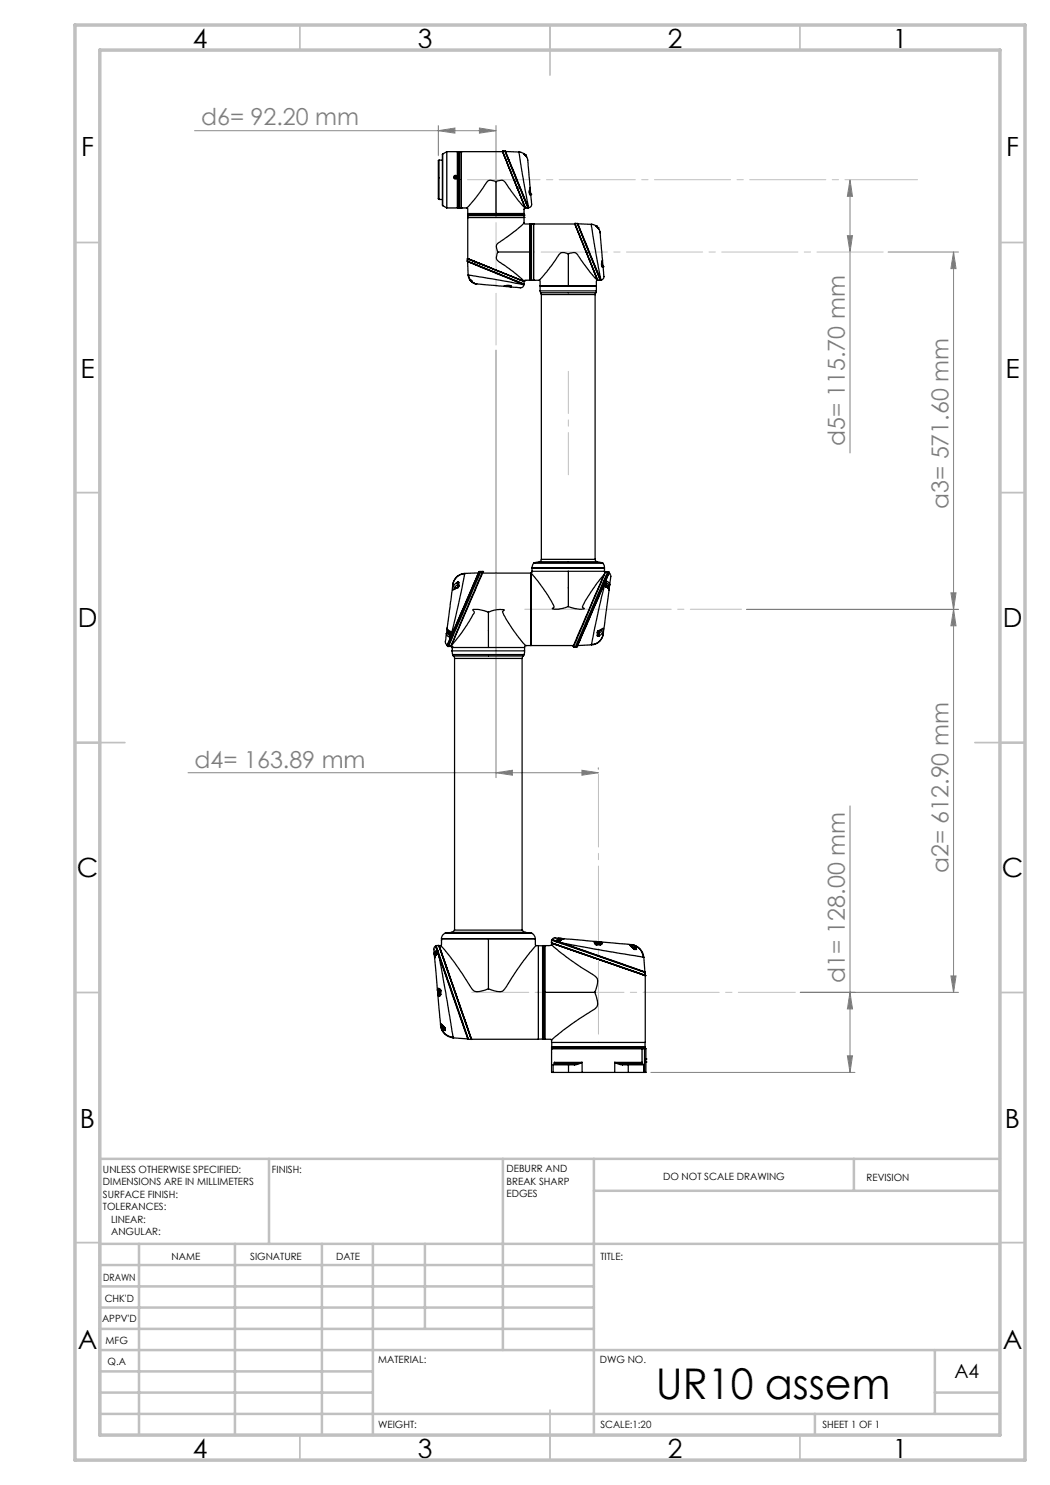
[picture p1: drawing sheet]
<svg xmlns="http://www.w3.org/2000/svg" width="210mm" height="297mm" viewBox="0 0 210 297" stroke-linecap="round" stroke-linejoin="round" font-family="sans-serif">
<g fill="none" stroke="#808080" stroke-width=".2">
<path d="M38.9 26.1h60.3M87.7 26.1l3.3-.5v1zM87.7 25.1v6M95.9 25.6l3.3 .5-3.3 .5zM99.2 25.1v18.4M170 35.9l.5 3.4h-1zM170 35.9v54.7M169.5 47.1h1l-.5 3.3zM177.6 50.4h14.1M190.7 50.4l.5 3.3h-1zM190.7 50.4v148.1M99.2 70v85.5"/>
<path d="M190.2 118.6h1l-.5 3.3zM149.3 121.9h42.4M190.7 121.9l.5 3.3h-1zM37.6 154.5h82.1M99.2 154.5l3.3-.4v.9zM116.4 154.1l3.3 .4-3.3 .5zM119.7 153.6v.2M170 161.2v53.3M160.1 198.5h31.6M170 198.5l.5 3.3h-1zM190.2 195.2h1l-.5 3.3zM130.2 214.5h40.8"/>
<path d="M169.5 211.2h1l-.5 3.3z"/>
</g>
<path d="M94.3 198.5h64.8" fill="none" stroke="#c0c0c0" stroke-width=".2" stroke-dasharray="15.2 1.3 1.3 1.3" stroke-dashoffset="3.8"/>
<path d="M105 121.9h43.3" fill="none" stroke="#c0c0c0" stroke-width=".2" stroke-dasharray="15.2 1.3 1.3 1.3" stroke-dashoffset="5"/>
<path d="M108.2 50.4h68.4" fill="none" stroke="#c0c0c0" stroke-width=".2" stroke-dasharray="15.2 1.3 1.3 1.3" stroke-dashoffset="2"/>
<path d="M93.5 35.9h90M119.7 206.8v-52" fill="none" stroke="#c0c0c0" stroke-width=".2" stroke-dasharray="15.2 1.3 1.3 1.3" stroke-dashoffset=".7"/>
<path d="M113.7 95v-20.7" fill="none" stroke="#c0c0c0" stroke-width=".2" stroke-dasharray="15.2 1.3 1.3 1.3" stroke-dashoffset="6.8"/>
<path d="M99.2 44.5v24.5" fill="none" stroke="#c0c0c0" stroke-width=".2" stroke-dasharray="15.2 1.3 1.3 1.3" stroke-dashoffset="4.9"/>
<g fill="none" stroke="#c0c0c0" stroke-width=".35">
<path d="M60 5v5M110 5v10M160 5v5M15 48.5h5M200 48.5h5M15 98.5h5M200 98.5h5M15 148.5h10M195 148.5h10M15 198.5h5M200 198.5h5M15 248.5h5"/>
<path d="M200 248.5h5M60 287v5M110 282v10M160 287v5"/>
</g>
<g fill="none" stroke="#c0c0c0" stroke-width=".5">
<path d="M53.8 231.8v17M100.6 231.8v38.2M118.8 231.8v55.2M118.8 238.2h81.2M170.8 231.8v6.4M200 231.8h-180v55.2M20 248.8h180M20 257.3h98.8M20 253h98.8M27.8 248.8v38.2M47 248.8v38.2M64.4 248.8v38.2"/>
<path d="M74.6 248.8v38.2M85 248.8v17M20 265.8h98.8M20 261.5h98.8M20 278.5h54.6M20 274.3h54.6M20 270h180M187 278.5h13M187 270v12.8M20 282.8h180M163 282.8v4.2"/>
</g>
<path d="M15 5h190v287h-190zM20 10h180v277h-180z" fill="none" stroke="#c0c0c0" stroke-width=".7"/>
<g fill="#808080">
<path d="M95.9 25.6l3.3 .5-3.3 .5zM87.7 26.1l3.3-.5v1z"/>
<path d="M99.2 154.5l3.3-.4v.9zM116.4 154.1l3.3 .4-3.3 .5z"/>
<path d="M190.2 118.6h1l-.5 3.3zM190.7 50.4l.5 3.3h-1z"/>
<path d="M169.5 211.2h1l-.5 3.3zM170 198.5l.5 3.3h-1zM190.2 195.2h1l-.5 3.3zM190.7 121.9l.5 3.3h-1z"/>
<path d="M170 35.9l.5 3.4h-1zM169.5 47.1h1l-.5 3.3z"/>
</g>
<g fill="none" stroke="#000" stroke-width=".25">
<path d="M87.7 39.8h.1M87.7 39.8l.1 .1M87.8 32v7.9M87.8 32l-.1 .1v7.7M87.8 32h.7M87.8 39.9h.7M88.5 30.8v10.3M89.4 30.3v11.3M89.4 30.3l-.9 .5M89.4 30.3h2.2M90.9 35.5v-.1a.19 .19 0 0 1 .2-.2 .19 .19 0 0 1 .2 .3M91.5 35.4a.37 .37 0 0 0-.6-.3 .37 .37 0 0 0 0 .7 .37 .37 0 0 0 .6-.3"/>
<path d="M91.5 30.3v5.1M91.5 35.5v6.1M91.5 35.4v.1M91.5 30.3v11.3M91.5 30.3v.1M91.6 30.3h.1M91.6 30.3v11.3M91.7 30.3v11.3M91.7 30.3h8.8M91.8 30.3h.1M91.8 30.3v11.3M92.3 30.3h.1"/>
<path d="M92.3 30.3v11.3M99.2 36.3v6.4M99.2 36.3a1.41 1.41 0 0 1 2.3 .8l2 2.8 1.5 1.7M99.2 36.3a1.45 1.45 0 0 0-1.8 .1l-2 2.9-2 2.3M100.5 30.2v.1M100.5 30.4l2.9 7.2M100.5 30.3h.1M100.5 30.3v.1M100.5 30.2h.1M100.5 30.2h.5M100.5 30.3l4.6 11.3h.5M100.5 30.4l4.5 11.2"/>
<path d="M101 30.2v.1M101 30.2l.7 1.7M101 30.3h.1M101 30.3l.7 1.6M101.1 30.3l.7 1.6M101.1 30.3l2.7 .1M101.7 31.9l3.9 9.7M101.7 31.9h.1M101.8 31.9l3.9 9.6M102.8 36h.1M103.4 37.6h.1M103.4 37.6l1.6 4"/>
<path d="M103.8 30.4h.1M103.8 30.4l1.9 11.1M103.8 30.4l.9 .3M104.7 30.7l.1 .1M104.7 30.7h.1M104.7 30.7l.4 .3M104.8 30.8h.1M104.8 30.8l.1 .1M105 31h.1M105 31l.1 .1M105.1 31h.1M105.1 31.1h.1"/>
<path d="M105.1 31.1l.5 .9 .4 5.6M105.1 31.1l.2 .3M105.9 38.7h.1M105.9 38l.1 .7M106 37.6l-.1 1.1M106 37.6v.1a1.28 1.28 0 0 0 .1 1.3h.1M106 37.6h.1M106 37.6l.2 1.3M106 38.7l.2 .2M106.2 38.9v.1M106.2 38.9l.1 1.9a.62 .62 0 0 1-.6 .7M106.2 38.9h.1"/>
<path d="M88.5 41.1l.9 .5M89.4 41.6h2.2M91.5 41.6h.1M91.6 41.6h.1M91.7 41.6h1.7M91.8 41.6h.1M92.3 41.6h.1M93.4 41.6l.2 .1v1M93.5 52.2v.1M93.5 52.2v-.5l11.2 4.6M93.5 52.2l1.6 .7M93.5 52.3h.1"/>
<path d="M93.5 52.3l1.6 .6M93.5 51.7l11.1 4.5M93.5 52.3l1.6 .7M93.5 52.3l.1 2.7M93.6 51.8v.5M93.6 42.9h11.2M93.6 43.5h.1M93.6 43h.1M93.6 42.7h5.6M93.6 43.5h11.2M93.6 51.7l11.2 4.6M93.6 51.7l4.3 1.8"/>
<path d="M93.6 51.7h.1M93.6 43h11.2M93.6 42.7h11.2M93.6 42.7v9M93.6 51.8l.1 .1M93.6 55h.1M93.6 55l.3 1M93.7 51.8v.1M93.7 55l.3 .8 .3 .5M93.7 55l11.1 2M93.7 51.9l2.6 1M93.9 56h.1"/>
<path d="M94 56l.3 .3M94 56h.1M94 56l.1 .1M94.3 56.3h.1M94.3 56.3l.8 .5M94.3 56.3l.1 .1M94.3 56.3l.7 .4M94.3 56.3l.2 .2M94.6 56.5l.4 .2M95 56.7l.1 .1M95.1 52.9l9.7 3.9M95.1 52.9h.1"/>
<path d="M95.1 56.8l5.7 .5M95.1 56.8h.1M95.1 53l9.7 3.9M95.1 52.9v.1M95.1 52.9l9.7 4M99.2 42.7h5.6M99.6 50.4h6.3M99.6 50.4a1.39 1.39 0 0 0 .1 1.8l2.9 2.1 2.2 1.9M100.8 57.3h.1a1.29 1.29 0 0 1 1.4 0l-.2 .1M100.9 57.3l1.2 .1M100.9 57.3h.1M101 57.2l-.2 .1"/>
<path d="M101.2 57.2l.8 .1M102 57.1l-1.1 .2M102 57.3l.1 .1M102 57.2h.1M102 57.3h.1M102 57.2v.1M102.1 57.4h.1M104.6 56.2h.1M104.6 56.2l.1 .1M104.7 56.3h.1M104.8 56.9h.1M104.8 57a.84 .84 0 0 1-1.3 .5l-1.4-.1"/>
<path d="M104.8 56.9v.1M104.8 56.8v.1M104.8 44.6l.2 .2h.9M104.8 43.5h.1M104.8 43h.1M104.8 44.6l-1.6 1.5-2.8 2a1.38 1.38 0 0 0-1.1 1.6l.3 .7M104.8 56.3h.1M104.8 42.7v1.9M104.8 56.2v.6M105 41.6l-.2 .2v.9M105 41.6h.1M105 41.4l.1 .1"/>
<path d="M105.6 41.6h.1M105.7 41.5l-.1 .1M105.7 41.5h.1M105.9 56.1h-.9l-.2 .1M105.9 44.8v5.6M105.9 50.4v5.7M105.9 50.5l.1 5.6M106 44.8v11.3M106 44.8l-.1 5.6M106 44.8h.1M106 56.1h.1M106.1 44.8h.1"/>
<path d="M106.1 56.1h.1M106.1 44.8v11.3M106.2 44.8v11.3M106.2 44.8h8.8M106.2 56.1h1.6M106.3 56.1h.1M106.3 44.8h.1M106.3 50.4v5.7M106.3 44.8v5.6M106.7 56.1h.1M106.7 44.8h.1M106.7 44.8v11.3"/>
<path d="M107.8 56.1l.2 .1v1M108 58.2l.2 .4M108 57.2h5.7M108 58.2h11.3M108 57.2v1M108.1 57.2h5.6M108.2 58.6l.1 .3M108.2 58.6h11M108.3 58.9h10.7M108.3 58.9v53M113.7 50.8v6.4M113.7 50.8a1.37 1.37 0 0 1 2.2 .6l2.1 3 1.5 1.7"/>
<path d="M113.7 57.2h5.6M113.7 50.8a1.37 1.37 0 0 0-2.3 .6l-2.1 3-1.5 1.7M115 44.7v.1M115 44.8l2.9 7.2M115 44.8h.1M115 44.7h.1M115 44.7h.5M115 44.8l4.5 11.1 .6 .2M115 44.9l4.5 11.2M115.5 44.7h.1M115.5 44.7l.6 1.7M115.5 44.7l.1 .1"/>
<path d="M115.5 44.7l.7 1.7M115.6 44.8l.6 1.6M115.6 44.8l2.7 .1M116.1 46.4l4 9.7M116.1 46.4h.1M116.2 46.4h.1M116.2 46.4l3.9 9.6M116.2 46.4l4 9.6M117.3 50.5h.1M117.9 52l1.6 4.1M117.9 52h.1M118.3 44.9h.1"/>
<path d="M118.3 44.9l1.9 11.1M118.3 44.9l.9 .3M119 58.9v53M119.2 58.6l-.2 .3M119.2 45.2h.1M119.2 45.2l.3 .3M119.2 45.2v.1M119.2 45.2l.1 .1M119.3 58.2l-.1 .4M119.3 57.1v1.1M119.5 45.4l.1 .1M119.5 56.1l-.2 .2v.9"/>
<path d="M119.5 56.1h.1M119.5 55.9h.1M119.5 45.5h.1M119.6 45.5l.4 .9 .5 5.6M119.6 45.5h.1M119.6 45.5l.2 .4M120.1 56v.1M120.2 56h-.1M120.2 56h.1M120.3 52.7h.1M120.4 53.2h.1M120.4 52.4v.3"/>
<path d="M120.4 52.7l.1 .5M120.5 52.1l-.1 1.1M120.5 52l-.1 .2a1.22 1.22 0 0 0 .1 1.3l.1-.1M120.5 52l.1 1.3M120.5 53.2l.1 .1M120.6 53.3v.1M120.6 53.3l.2 2a.62 .62 0 0 1-.6 .7M120.6 53.3h.1M91.4 116.5a1.13 1.13 0 0 0-.8 1.5l.5-.3M91.4 116.5l.1 .5M91.5 117h.1M91.5 117a.86 .86 0 0 0-.7 .8h.1"/>
<path d="M91.5 117v.4M91.6 116.4l.2 .1M91.6 116.4l-.2 .1M91.6 117.5l-.5 .2M91.6 116.4v.3M91.6 116.4l-.1 .6M91.6 117.4v.1M91.6 117.4l-.5 .3M91.6 117.4h.1M91.6 116.7v.7M91.8 116.5v.7M91.8 116.5l-.2 .2"/>
<path d="M91.8 117.2l-.2 .3M91.8 117.2l-.2 .2M93 114.8a2.67 2.67 0 0 0-2.5 2.7l-1.1 8.1M93 114.7l2.7-.1-5.4 12.4M93 114.7a2.44 2.44 0 0 0-2.4 2.1M93 114.8l-1.8 8.4-.9 3.5-.2-.1M93 114.7v.1M95.8 114.3h.1M95.9 114.3h.1M95.9 114.3l-6.3 15M96.5 114.3a.51 .51 0 0 0-.6 .6l-6.2 14.4M96.5 114.3h.1"/>
<path d="M96.5 114.3h-.6l-.4 .7-6 14 .1 .3M96.5 114.3l.1 .2-6.4 14.8M96.5 114.3l-6.4 15M96.5 114.6h9.7M106.2 114.6l2.9 3.8 1.7 2.8a.33 .33 0 0 1-.3 .5l.2 .1a5.2 5.2 0 0 0 3-.5M106.2 114.6v14.5zM106.4 114.3v.2l-.2 .1M106.4 114.3h7.3M106.4 113.6h14.5M106.4 113.6v.7M106.8 112.6l-.4 1M106.8 112.6h13.7"/>
<path d="M106.9 112.5l-.1 .1M106.9 112.5h13.5M107.9 112.4h11.6M107.9 112.4l-1 .1M108.3 111.9l-.1 .3-.3 .2M108.3 111.9h10.7M113.7 114.3v7M113.7 114.3h7.2M119 111.9l.1 .3 .4 .2M119.5 112.4l.9 .1M120.4 112.5l.1 .1M120.5 112.6l.3 .5 .1 .5"/>
<path d="M120.8 114.9l-1.9 2.5a12.8 12.8 0 0 0-2.4 4.1l.3 .2a.88 .88 0 0 1-.9 .1l-2.2-.5M120.9 116.6h.1M120.9 114.3v.1M120.9 114.4l.1 .1M120.9 113.6v.7M120.9 116.6l-5.4 12.5 2.8-.1M120.9 116.9l.2 .1M120.9 116.9l-2.6 12M120.9 116.6v.3M120.9 116.9l.1 .2M121 117.1l.2 .3M121 117.1l.1 .2"/>
<path d="M121 116.4h.1M121 116.4l.1 .2M121 116.4l-.1 .2M121 114.4h.1M121.1 114.4h.1M121.1 114.4l-6.4 14.7v.3M121.1 116.2v.1M121.1 116.2h.1M121.1 114.4l-6.4 14.9M121.1 116.3h.1M121.1 117.3h.1M121.1 116.6v.7"/>
<path d="M121.1 116.3l-.1 .1M121.1 117.3l.7 .5M121.1 117.3l.1 .1M121.2 117.4l.6 .5M121.2 117.1h-.1M121.2 116.3l-.1 .3M121.2 116.2a.8 .8 0 0 1 .8 .7M121.2 116.2l-.1 .1M121.2 116.6l.4 .1 .1 .3M121.2 116.2v.4M121.2 116.2v.1M121.2 116.6h-.1"/>
<path d="M121.2 117.3v.1M121.2 117.1v.2M121.2 116.6v.5M121.5 114.4l-6.4 14.8v.1h-.4M121.5 114.4h.1M121.5 114.4h-.4M121.6 114.4h.1M121.6 114.4l.2 .2-6.5 14.8M121.6 114.4l-6.3 15M121.7 117.1l-.1 .5M121.7 117l-.5 .1M121.7 117v.1"/>
<path d="M121.8 114.7h.1M121.8 117.9v.1M121.8 117.8v.1M121.8 114.7l-.7 1.5M121.8 114.7l.4 .4-.2 1.8M121.8 117.8v.2M121.8 118l-1 7.7a3 3 0 0 1-2.2 3.2l-.3 .1M122 116.9l-.3 .2M122 116.9l-.2 1.1M122 116.9l-.3 .1M122 116.9h.1M89.3 126.7a.73 .73 0 0 0 .8 .7"/>
<path d="M89.3 126.7l-.2 1.8 .4 .5M89.3 126.7h.1M89.4 125.6l-.1 1.1M89.4 125.6l.1 .2M89.4 125.7l.1 .1M89.5 125.8l.1 .3 .5 .3M89.5 125.8l.6 .5M89.5 125.8h.1M89.5 129h.1M89.5 126.6l-.2 .1M89.5 126.6l.2 .3 .4 .2M89.5 126.6h.1"/>
<path d="M89.6 129.3h.1M89.6 129.3h.5M89.6 126.1l-.1 .5M90.1 126.4h.1M90.1 126.3l.2 .2M90.1 127.3v.1M90.1 127.4h.1M90.1 127.1v.3M90.1 126.3v.1M90.1 126.4v.2M90.1 126.6h-.6M90.1 126.6v.5"/>
<path d="M90.1 126.4l.2 .1M90.1 127.1l.1 .1M90.1 126.5v.1M90.1 127.1v.2M90.1 127.5l-.6 1.5M90.1 127v.1M90.1 127.5h.1M90.1 126.4v.7M90.1 129.3h.1M90.1 127.4l.1 .1M90.1 127.4v.1M90.2 129.3h.1"/>
<path d="M90.2 129.3h-.1M90.2 129.1l.2 .3M90.2 127.2v.1M90.2 127.2l-.1 .2M90.3 127v.1M90.3 126.5v.5M90.3 127l-.1 .2M90.4 129.5h7.3M90.4 129.4v.1M90.4 129.5l.1 .7M90.4 129.4h.1M90.5 130.2v.7"/>
<path d="M90.5 130.2h14.4M90.5 130.9l.2 .3M90.5 130.9h14.3M90.7 131.2l.2 .5M90.7 131.2h14M90.9 131.7h13.5M90.9 131.7v54.3M97.7 122.4v7.1M97.7 122.4a6.2 6.2 0 0 1 3.2-.4l-.1 .1a.32 .32 0 0 0-.2 .5l1.8 3 2.7 3.5M97.7 129.5h7.2M97.7 122.4l-1.4-.4a2.01 2.01 0 0 0-1.8 0 .83 .83 0 0 1-.1 1.2l-2.1 3.4-2 2.4M104.4 131.7v54.3"/>
<path d="M104.7 131.2l-.3 .5M104.8 130.9l-.1 .3M104.9 130.2l-.1 .7M104.9 129.5v.7M105.1 129.1h.1M105.1 129.1l-.2 .4M105.1 129.1h9.6M114.7 129.4h.1M114.7 129.4h.6M114.7 129.3v.1M115.3 129.4h.1M115.4 129.3l-.1 .1"/>
<path d="M118.3 128.9v.1M119.5 126.5v.6M119.5 127.1l.2 .2M119.6 126.3h.1M119.6 126.3l-.1 .2M119.6 127l-.1 .1M119.6 126.6l.1 .1M119.6 127l.1 .3M119.6 126.3v.7M119.7 126.3h-.1M119.7 126.1l-.2 .4M119.7 126.1l-.1 .2"/>
<path d="M119.7 126.1v.2M119.7 126.7l.2 .5M119.7 126.7h.1M119.7 126.7v.6M119.7 126.2v.5M119.9 127.2l-.2 .1M120.1 125.9l.5-.2a1.31 1.31 0 0 1-.7 1.5M120.1 125.9l-.4 .2M120.1 125.9l-.4 .4M120.3 125.9h.1a.8 .8 0 0 1-.7 .8M120.6 126.7a2.46 2.46 0 0 1-2.3 2.2M86.9 190.7l.2 .1"/>
<path d="M86.9 190.9l.2 .1M86.9 190.7v.2M86.9 190.9v.1M86.9 191v.6M86.9 190.5l.2 .2M86.9 190.5v.2M86.9 191.7l.6 6.4M87 191.5l-.1 .2M87.1 190.7v.4l-.2-.1M87.1 189.2l-.3 .4 .1 1.1M87.1 189.2l.3 .9M87.1 189.2h.1"/>
<path d="M87.2 189.1l-.1 .1 .4 .9M87.2 189.1h.6l6.4 18.6M87.2 189.1l.3 .9M87.3 190.5l-.2 .2M87.3 190.5v.4M87.4 190.1l-.3 .1-.2 .3M87.5 190.2l-.2 .3M87.5 190.1h-.1M87.5 190.2v.2M87.5 190.1v.1M87.5 190.7l-.2 .1-.3 .7M87.5 198.1l.3 .1"/>
<path d="M87.5 198.1l.1 .7M87.5 190.2h.1M87.5 190.7l-.5 .8M87.5 190.2l.1 .2M87.5 190l.1 .2M87.5 190.4l.3 .8M87.5 190v.1M87.5 190.4v.3M87.6 198.8l.6 6.8M87.6 198.8h.1M87.6 190.4l.2 .8M87.6 190.4h-.1"/>
<path d="M87.6 198.8v.3M87.6 199.1l.3 .2M87.6 190.2h-.1M87.6 190.2v.2M87.6 190.4l.3 .8M87.6 197.7l-.1 .4M87.6 197.7l.3 .3M87.6 190.4h.1M87.6 197.7h.1M87.7 197.7l.4 .1 .1 .4M87.7 197.7l.2 .3M87.8 191.2l1.4 7.5 1.4 8.9"/>
<path d="M87.8 191.2l5.8 16.6M87.8 198.2v.4M87.8 189.1l.5 .2 1.8 2.2 3.7 5.4a1.92 1.92 0 0 0 2.8 1.3l1.1-.4M87.8 189.3v-.2l6.4 18.6M87.8 189.1l6.5 18.8M87.8 191.2h.1M87.8 198.6l.1 .3M87.8 198.6l-.2 .2M87.9 198l.2 .2M87.9 198.9l-.3 .2M87.9 198.9l.1 .1M87.9 198h.1"/>
<path d="M87.9 198l-.1 .2M87.9 198v.9M87.9 189.4h.1M87.9 191.2l5.8 16.7M87.9 191.2h-.1M88 199l-.1 .3M88.1 198.2h.1M88.1 198.8l.1 .1M88.1 198.8l-.1 .2M88.1 198.2v.6M88.2 198.9l-.3 .4M88.2 198.2v.7"/>
<path d="M88.3 187.7v1.2l-.2 .2M88.3 188v.2M88.3 187.7h9.4M88.3 187.7h18.8M89 186.7a1.18 1.18 0 0 0-.7 1M89 186.7h.1M89 186.7h17.4M89.1 193l.9 2.5M89.1 186.7h17.2M90.3 186.5h14.8M90.3 186.5l-1.2 .2M90.9 186l-.3 .4-.3 .1"/>
<path d="M90.9 186h12.8a.7 .7 0 0 1 .9 .3l.5 .2M97.7 187.7v10.1M97.7 197.8a3.5 3.5 0 0 0 2.9 .4l1-1.5a47 47 0 0 1 5.6-7.6h.5v18.8h-13.4M97.7 187.7h9.4M105.1 186.5l1.2 .2M106.3 186.7h.1M106.4 186.7a1.36 1.36 0 0 1 .7 1M107.1 187.7v1.3l.2 .1M107.7 189.2h.8M108.7 189.1v18.8M108.8 189.1v18.8M108.8 189.1v18.7"/>
<path d="M108.9 189.1v18.8M108.9 189.1v9.4zM108.9 198.5v9.4M108.9 198.5h10.1M110.3 188.9a.58 .58 0 0 1-.8 .2h-1v18.8h.2M110.3 188l1 .3M110.3 188l.9 .3M110.3 188v.6h.2M110.3 188.6v.3l1.1 1a71.5 71.5 0 0 0 7.8 5.5 1.71 1.71 0 0 1 .1 1.9l-.3 1.2M110.3 188.6l18.7 6.5M110.3 188.6h.2M110.4 187.9l-.1 .1"/>
<path d="M110.4 187.9l.9 .3M110.5 188.6l18.6 6.4M110.5 188.6h.1M110.5 188.6l18.5 6.5-.1-.1M111.2 188.3l.2 .1M111.3 188.3h-.1M111.3 188.3h.1M111.3 188.2v.1M111.3 188.2l.1 .1M111.4 188.4l.1 .1M111.4 188.3v.1M111.4 188.3l.2 .1"/>
<path d="M111.4 188.3h.1M111.4 188.3h.2M111.5 188.5l.9 .2M111.6 188.4l.8 .3M111.6 188.4l-.1 .1M111.6 188.3l.8 .3M111.6 188.3v.1M111.6 188.3h.3M111.7 187.7l-.4 .5M111.7 187.7l.2 .2M111.7 187.7h.5M111.7 188.1l-.3 .2"/>
<path d="M111.7 188.1h.4M111.9 188.3l.8-.6 6.6 .6M111.9 187.9l-.2 .2M112 187.9l-.1-.2-1-.1-.5 .3M112 187.9h-.1M112.1 187.7l.1 .2h-.2M112.2 187.7l.1 .2h-.4M112.2 187.7h.6M112.4 188.7l16.6 5.8M112.4 188.7h.1M112.4 188.7l16.6 5.7M112.4 188.6l16.6 5.8"/>
<path d="M112.4 188.6v.1M112.4 188.6l16.2 2.8M112.7 187.7l-.8 .4v.2M118.9 188.5h.1M118.9 188.5l.1 .4 .3 .1M118.9 188.5l.3 .2M119.2 188.7l.1 .2M119.2 188.7l.2 .2M119.2 188.7h.1M119.2 188.7h.9M119.2 188.3h.1M119.3 188.3l-.4 .2"/>
<path d="M119.3 188.3l.1 .3M119.3 188.3l.6 .1M119.3 188.9v.1M119.3 189h.8M119.3 188.9h.7M119.4 188.6l-.2 .1M119.4 188.6h.4M119.8 188.6l.3 .1M119.9 188.4h.4M119.9 188.4l7 .7M119.9 188.4l-.1 .2M120 188.9l.1 .1"/>
<path d="M120.1 188.7l.1 .1M120.2 188.8l-.2 .1M120.3 188.4l.2 .3M120.3 188.4l-.2 .3M120.5 188.7l-.4 .3M120.5 188.7l-.3 .1M126.1 189.2l.3 .2M126.2 189.2l.6 .4M126.4 189.4l.4 .4M126.4 189.4l.6 .5M126.5 189.6h.3M126.8 189a2.68 2.68 0 0 1 1.8 2.4"/>
<path d="M126.8 189.6h.1M126.9 189.6l-.1 .2M126.9 189.6l.1 .2M127 189.4l.2 .1M127 189.4a1.01 1.01 0 0 0-1.1-.4l.5 .4M127 189.4l-.2 .2M127 189.9h.3M127 189.8h-.2l.2 .1M127 189.8l.3 .1M127.1 189.1a2.82 2.82 0 0 1 1.7 2.3M127.2 189.5l.1 .4M127.2 189.5l-.3 .1"/>
<path d="M128.6 191.4h.2M128.7 195h.1M128.8 191.4l.2 3M129 194.4h.1M129 194.5l.1 .5M129 194.4v.1M129 195.1v13.4h-18.7l.2-.6 2.2-1.9 5.4-3.7a1.92 1.92 0 0 0 1.2-2.7l-.3-1.1M129 195.1h.1M88.2 205.5l.3 .7a2.93 2.93 0 0 0 2.1 1.2M88.3 205.8a2.9 2.9 0 0 0 2.3 1.8M88.4 204.9l.2 .3M88.4 205l.4 .6"/>
<path d="M88.5 205.8l.3 .2M88.6 205.2l.4 .4M88.6 205.2l-.4-.5 .3 1.1M88.6 205.2l.5 .6M88.8 206l.3 .1M88.8 205.6l-.3 .2M88.8 205.6v.1M88.8 205.3v.3M88.8 205.7l.2 .1M88.8 205.7v.3M89 205.8l.1 .3M89 205.6l-.2 .1"/>
<path d="M89 205.6l.1 .2M89 205.6v.2M89.1 205.8v.3M90.6 207.6l3 .2M93.6 207.8h.1M93.6 207.8l.1 .1M94.2 207.5v.1M94.2 207.7h.1M94.2 207.7l.1 .2h-.6M94.2 207.7l.1 .2M107.7 207.8h.8M108.8 207.8v.1"/>
<path d="M108.8 207.8l-.1 .1M108.8 207.9h.1M108.9 207.9h1.2l.2 .2M110.3 209.6h.1M110.3 209.6h18.7M110.3 209.7h.1M110.3 209.7h18.7M110.3 209.5l18.7 .1M110.3 209.7h18.1M110.3 208.5v.8M110.6 213h3.1M110.6 214.5h3.1"/>
<path d="M110.6 213v1.5M110.9 212.5h5.5M110.9 212.5l.4 .2M110.9 212.7h2.7M110.9 212.5l.2 .2M110.9 212.7l-.3 .3M110.9 212.5v.2M113.6 212.7h1.3M113.6 212.7l.1 .3M113.7 213h1.2M113.7 214.5h2.7M113.7 213v1.5"/>
<path d="M114.9 212.7v.3M116.4 214.5h6.5M116.4 212.5l-1.5 .2M116.4 212.5l-.7 .3-.8 .2M116.4 212.5v2M122.9 212.5h5.5M122.9 212.5l1.6 .2M122.9 212.5l.8 .3 .8 .2M122.9 214.5h2.8M122.9 212.5v2M124.5 213h1.2M124.5 212.7h1.3"/>
<path d="M124.5 212.7v.3M125.7 213h3M125.7 214.5h3M125.7 213v1.5M125.8 212.7h1.7a1.22 1.22 0 0 1 1.2 .3M125.8 212.7l-.1 .3M128 212.7l.4-.2-.1 .2M128.4 209.7h.5M128.4 209.7v3M128.7 214.5h.2M128.7 213v1.5M128.9 209.7h.3v2.1"/>
<path d="M128.9 209.7v4.8M129 209.7h.1M129 208.5v.8M129 209.7v-.4h-18.7v5.2h.3M129.2 211.8h.1M129.2 211.8v.6M129.2 212.4h.1M129.2 212.4v2.1h-.3"/>
<circle cx="91.1" cy="35.5" r=".21"/>
</g>
<text font-size="8.5" x="131.2" y="279.7">UR10 assem</text>
<g font-size="5.3">
<text x="38.5" y="9.5">4</text>
<text x="83.5" y="9.5">3</text>
<text x="133.6" y="9.5">2</text>
<text x="178.6" y="9.5">1</text>
<text x="16.2" y="31.3">F</text>
<text x="201.2" y="31.3">F</text>
<text x="16.1" y="75.5">E</text>
<text x="201.1" y="75.5">E</text>
<text x="15.5" y="125.5">D</text>
<text x="200.5" y="125.5">D</text>
<text x="15.4" y="175.5">C</text>
<text x="200.4" y="175.5">C</text>
<text x="16" y="225.5">B</text>
<text x="201" y="225.5">B</text>
<text x="15.5" y="269.8">A</text>
<text x="200.5" y="269.8">A</text>
<text x="38.5" y="291.5">4</text>
<text x="83.5" y="291.5">3</text>
<text x="133.6" y="291.5">2</text>
<text x="178.6" y="291.5">1</text>
</g>
<g font-size="4.7" fill="#808080">
<text x="40.2" y="25.1">d6= 92.20 mm</text>
<text x="169" y="89.3" transform="rotate(-90 169 89.3)">d5= 115.70 mm</text>
<text x="189.7" y="101.8" transform="rotate(-90 189.7 101.8)">a3= 571.60 mm</text>
<text x="38.9" y="153.5">d4= 163.89 mm</text>
<text x="189.7" y="174.6" transform="rotate(-90 189.7 174.6)">a2= 612.90 mm</text>
<text x="169" y="196.6" transform="rotate(-90 169 196.6)">d1= 128.00 mm</text>
</g>
<text font-size="3.9" x="190.9" y="275.5">A4</text>
<g font-size="2">
<text x="20.6" y="234.6">UNLESS OTHERWISE SPECIFIED:</text>
<text x="20.6" y="237.1">DIMENSIONS ARE IN MILLIMETERS</text>
<text x="20.6" y="239.6">SURFACE FINISH:</text>
<text x="54.4" y="234.6">FINISH:</text>
<text x="101.3" y="234.5">DEBURR AND</text>
<text x="101.3" y="237">BREAK SHARP</text>
<text x="101.3" y="239.5">EDGES</text>
<text x="132.6" y="236">DO NOT SCALE DRAWING</text>
<text x="173.3" y="236.2">REVISION</text>
<text x="20.6" y="242.1">TOLERANCES:</text>
<text x="22.2" y="244.6">LINEAR:</text>
<text x="22.2" y="247.1">ANGULAR:</text>
<text x="34.3" y="252">NAME</text>
<text x="50" y="251.9">SIGNATURE</text>
<text x="67.2" y="251.9">DATE</text>
<text x="120.1" y="251.9">TITLE:</text>
<text x="20.6" y="256.1">DRAWN</text>
<text x="20.9" y="260.3">CHK'D</text>
<text x="20.4" y="264.4">APPV'D</text>
<text x="21.1" y="268.8">MFG</text>
<text x="21.5" y="273">Q.A</text>
<text x="75.6" y="272.5">MATERIAL:</text>
<text x="120" y="272.5">DWG NO.</text>
<text x="75.6" y="285.5">WEIGHT:</text>
<text x="120.1" y="285.6">SCALE:1:20</text>
<text x="164.5" y="285.6">SHEET 1 OF 1</text>
</g>
</svg>
